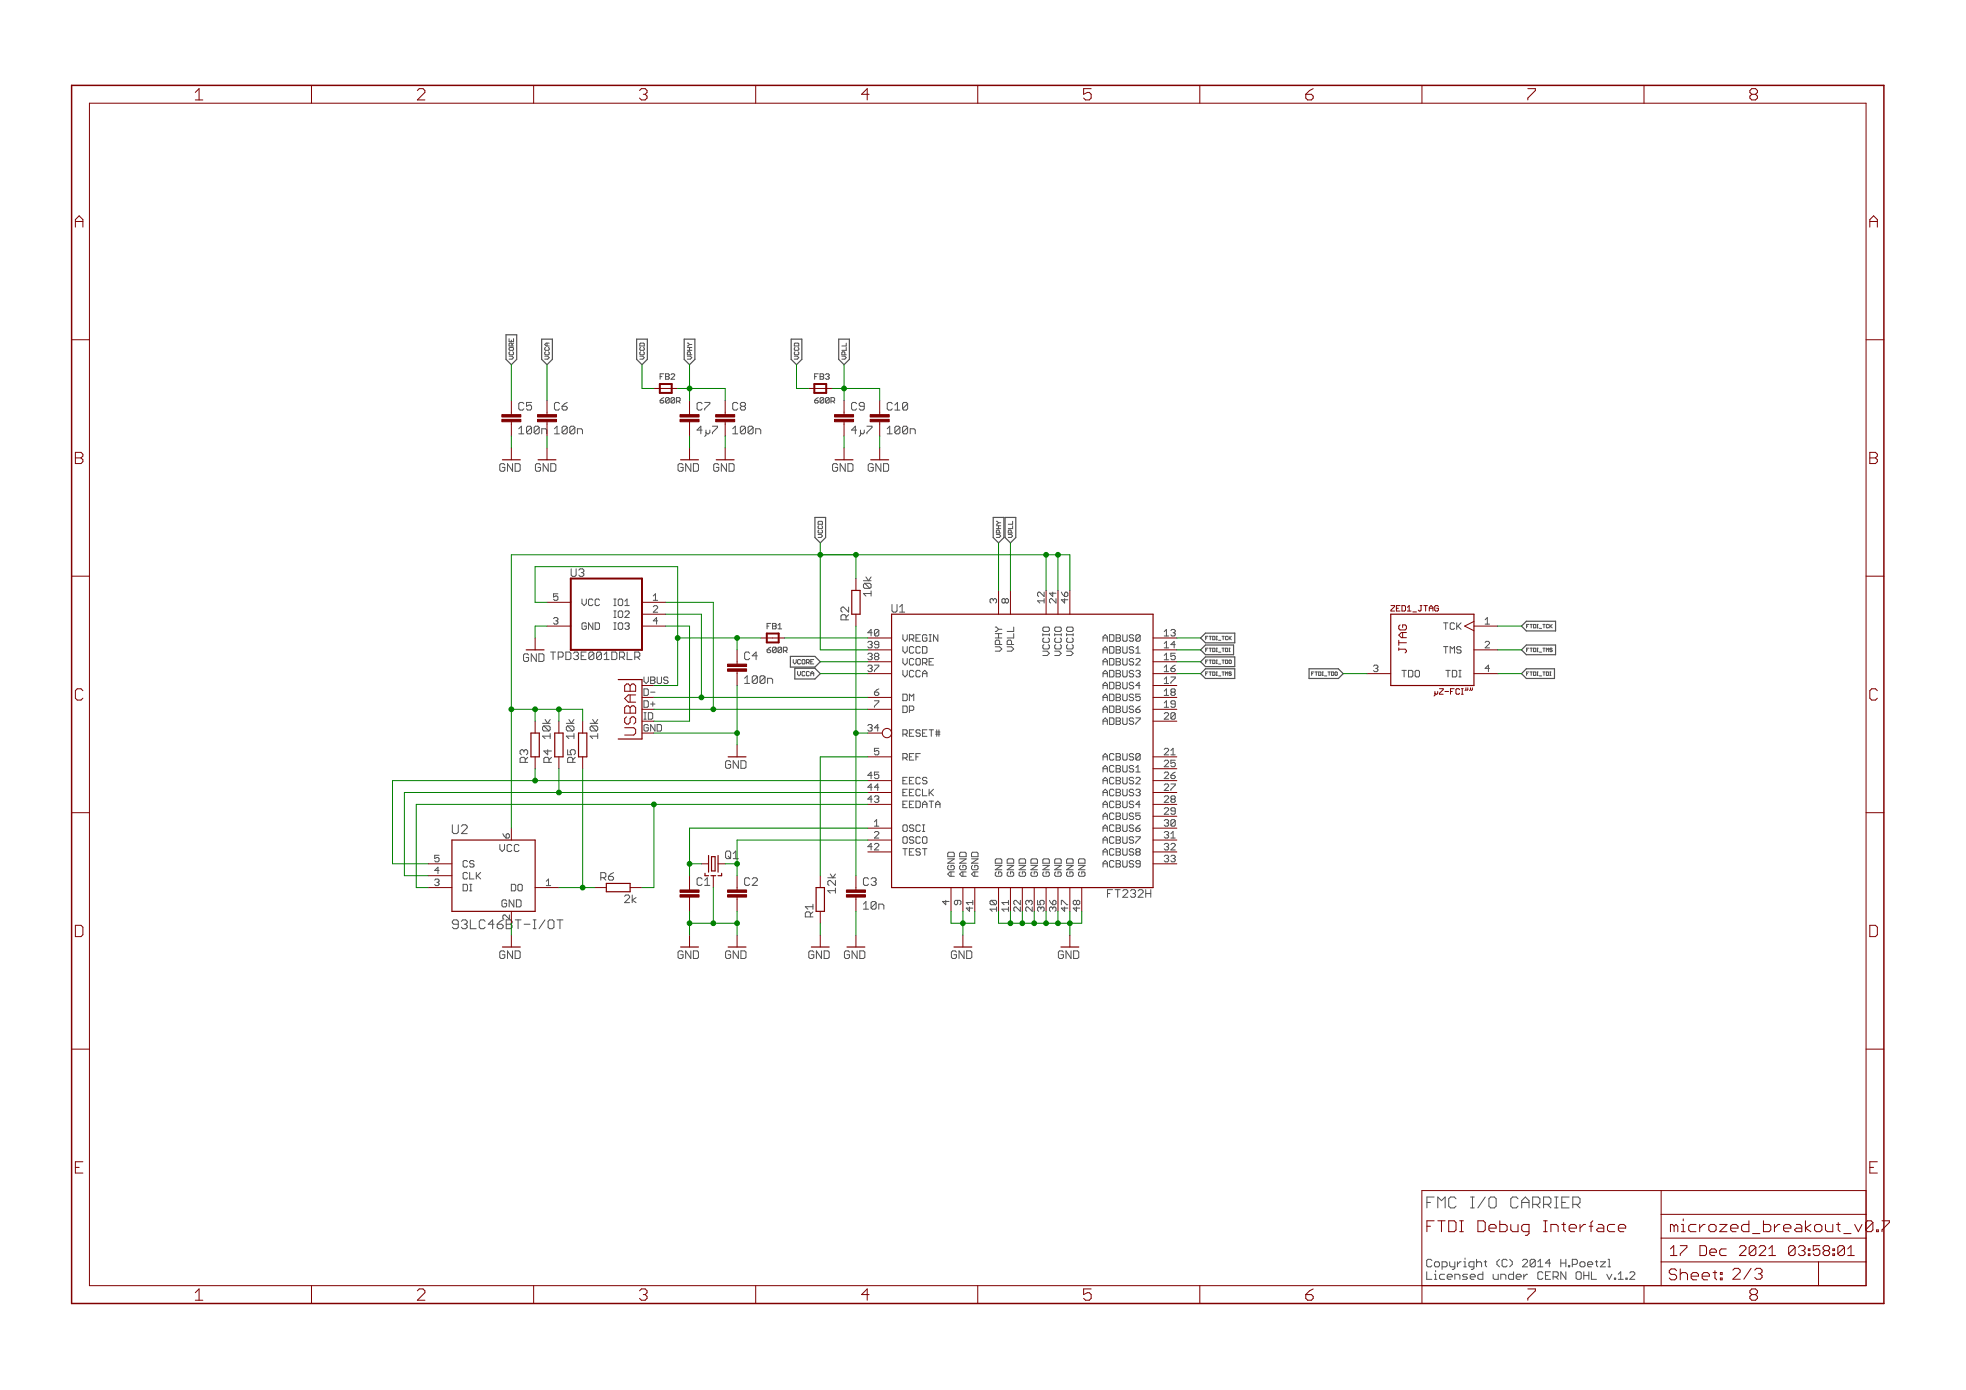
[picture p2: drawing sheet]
<svg xmlns="http://www.w3.org/2000/svg" width="420mm" height="297mm" viewBox="0 0 420 297" stroke-linecap="round" stroke-linejoin="round" font-family="sans-serif">
<g fill="none" stroke="#505050" stroke-width=".21">
<path d="M119 196.6h1.3M119.7 196.6v1.9M336.1 255.8h1.2l.4 .4v.8l-.4 .4h-1.2M336.9 257.4l.8 .7M340.1 269.6l.3 .3v.3h-1.1M340.9 269.6h.6M341.2 269.4v1.1l.3 .2M342 269.6h1.1l-1.1 1.1M343.7 269.1h.2v1.6M345.8 272.3l.6-.5v1.6M345.8 273.4h1.1M347.5 273.1h.2v.3h-.2z"/>
<path d="M348.3 272l.3-.2h.5l.3 .2v.3l-1.1 1.1h1.1"/>
</g>
<g fill="none" stroke="#505050" stroke-width=".25">
<path d="M108.1 71.5h2.3v5.3l-1.1 1.1-1.2-1.1zM115.8 72.5h2.2v4.3l-1.1 1.1-1.1-1.1zM136.1 72.5h2.2v4.3l-1.1 1.1-1.1-1.1zM146.2 72.5h2.3v4.3l-1.1 1.1-1.2-1.1zM169.1 72.5h2.3v4.3l-1.2 1.1-1.1-1.1zM179.2 72.5h2.3v4.3l-1.1 1.1-1.2-1.1zM174.2 110.6h2.2v4.3l-1.1 1.1-1.1-1.1zM212.3 110.6h2.2v4.3l-1.1 1.1-1.1-1.1zM214.8 110.6h2.3v4.3l-1.2 1.1-1.1-1.1zM256.6 136.3l1-1h6.3v2.1h-6.3zM256.6 138.9l1-1.1h6v2.1h-6zM325.2 133.8l1-1h6.2v2h-6.2z"/>
<path d="M325.2 138.9l1-1.1h6.2v2.1h-6.2zM168.9 140.3h5.3l1.1 1.1-1.1 1.2h-5.3zM169.9 142.8h4.3l1.1 1.2-1.1 1.1h-4.3zM256.6 141.4l1-1h6.3v2.1h-6.3zM256.6 144l1-1.1h6.3v2.1h-6.3zM279.8 142.9h6.2l1.1 1.1-1.1 1h-6.2zM325.2 144l1-1.1h6v2.1h-6z"/>
</g>
<g fill="none" stroke="#800000" stroke-width=".21">
<path d="M66.6 18.2v3.9M114 18.2v3.9M161.5 18.2v3.9M209 18.2v3.9M256.4 18.2v3.9M303.9 18.2v3.9M351.3 18.2v3.9M19.1 22.1h379.7v252.6h-379.7zM15.3 72.6h3.8M398.8 72.6h3.8M109.3 85.6v3M109.3 90.1v3.1"/>
<path d="M109.3 95.7v2.6M116.9 85.6v3M116.9 95.7v2.6M139.7 83h5.1M147.4 85.6v3M147.4 90.1v3.1M147.4 95.7v2.6M155 85.6v3M155 90.1v3.1M155 95.7v2.6M172.8 83h5M180.4 85.6v3"/>
<path d="M180.4 90.1v3.1M180.4 95.7v2.6M188 85.6v3M188 90.1v3.1M188 95.7v2.6M15.3 123.1h3.8M114.4 136.3v2.6M116.9 128.7h5.1M116.9 133.8h5.1M137.2 128.7h5.1M137.2 133.8h5.1M137.2 131.3h5.1"/>
<path d="M157.5 138.9v3M162.6 136.3h5.1M182.9 123.6v2.6M182.9 131.3v2.5M185.5 136.3h5M185.5 138.9h5M213.4 126.2v5.1M215.9 126.2v5.1M223.6 126.2v5.1M226.1 126.2v5.1M228.6 126.2v5.1M246.4 136.3h5.1"/>
<path d="M246.4 138.9h5.1M315 133.8h5.1M315 138.9h5.1M315 132.8l-2 1 2 1M398.8 123.1h3.8M114.4 154.1v2.6M119.4 154.1v2.6M124.5 154.1v2.6M157.5 143.4v3.1M157.5 159.2v2.5M185.5 149h5M185.5 151.6h5"/>
<path d="M185.5 141.4h5M185.5 144h5M246.4 149h5.1M246.4 151.6h5.1M246.4 141.4h5.1M246.4 144h5.1M246.4 146.5h5.1M246.4 154.1h5.1M292.1 144h5.1M306.7 147.8v.7l-.2 .2M306.7 148.1l.2 .3 .4-.3M315 144h5.1"/>
<path d="M15.3 173.7h3.8M109.3 177v2.5M114.4 161.7v2.6M119.4 161.7v2.6M124.5 161.7v2.6M185.5 177h5M185.5 179.5h5M185.5 161.7h5M185.5 166.8h5M185.5 169.4h5M185.5 171.9h5M246.4 177h5.1"/>
<path d="M246.4 179.5h5.1M246.4 161.7h5.1M246.4 164.3h5.1M246.4 166.8h5.1M246.4 169.4h5.1M246.4 171.9h5.1M246.4 174.4h5.1M398.8 173.7h3.8M91.5 189.7h5.1M91.5 184.6h5.1M91.5 187.1h5.1M109.3 194.8v2.5"/>
<path d="M109.3 199.8v2.6M114.4 189.7h5M127.1 189.7h2.5M134.7 189.7h2.5M147.4 187.1v3.1M147.4 191.7v3.1M147.4 199.8v2.6M149.9 184.6h1.5M153.5 184.6h1.5M157.5 187.1v3.1M157.5 191.7v3.1M157.5 199.8v2.6"/>
<path d="M175.3 187.1v2.6M175.3 194.8v2.5M175.3 199.8v2.6M182.9 187.1v3.1M182.9 191.7v3.1M182.9 199.8v2.6M185.5 182.1h5M203.2 189.7v5.1M205.8 189.7v5.1M205.8 199.8v2.6M208.3 189.7v5.1M213.4 189.7v5.1"/>
<path d="M215.9 189.7v5.1M218.5 189.7v5.1M221 189.7v5.1M223.6 189.7v5.1M226.1 189.7v5.1M228.6 189.7v5.1M228.6 199.8v2.6M231.2 189.7v5.1M246.4 182.1h5.1M246.4 184.6h5.1M15.3 224.2h3.8M398.8 224.2h3.8"/>
<path d="M355 254.4v20.3M355 259.5h43.8M398.8 254.4h-94.9v20.3M66.6 274.7v3.9M114 274.7v3.9M161.5 274.7v3.9M209 274.7v3.9M256.4 274.7v3.9M303.9 274.7v3.9M343.9 261.7h1.2M343.9 263.2h1.2M345.9 262.4h1.5v-.4l-.4-.3h-.8l-.3 .3v.8l.3 .4h.8"/>
<path d="M351.3 274.7v3.9M355 269.7h43.8M355 264.6h43.8M357 266.9l.7-.7v2.1M357 268.3h1.4M357.8 262l-.4-.3h-.4v1.5M357.8 262v1.2M357.8 262l.4-.3 .4 .3v1.2M358.3 271.5l-.4-.3h-.8l-.4 .3v.4l.4 .4h.8l.4 .4v.4l-.4 .4h-.8l-.4-.4M359.1 266.2h1.4v.4l-1.4 1.3v.4M359.1 271.2v2.3M359.1 272.3l.4-.4h.8l.3 .4v1.2"/>
<path d="M359.3 261.7h.4v1.5M359.3 263.2h.8M359.7 260.5v.4M361.4 272.7h1.6v-.4l-.4-.4h-.8l-.4 .4v.8l.4 .4h.8M362.5 261.7h-1.2l-.4 .3v.8l.4 .4h1.2M363.2 261.7v1.5M363.3 266.2h1.1l.3 .4v1.3l-.3 .4h-1.1zM363.8 272.7h1.5v-.4l-.4-.4h-.7l-.4 .4v.8l.4 .4h.7M364.4 261.7h-.4l-.8 .7M365.4 267.6h1.4v-.3l-.3-.4h-.7l-.4 .4v.6l.4 .4h.7M365.6 261.7h.8l.4 .3v.8l-.4 .4h-.8l-.4-.4v-.8zM366.1 271.9h.8"/>
<path d="M366.5 271.5v1.6l.4 .4M367.5 261.7h1.6l-1.6 1.5h1.6M367.7 271.9h.3v.4h-.3zM367.7 273.1h.3v.4h-.3zM368.9 266.9h-1l-.4 .4v.6l.4 .4h1M369.9 262.4h1.5v-.4l-.4-.3h-.8l-.3 .3v.8l.3 .4h.8M370.3 271.4l.4-.4h.8l.4 .4v.4l-1.6 1.6h1.6M371.7 266.6l.4-.4h.7l.3 .4v.3l-1.4 1.4h1.4M373.8 260.9v2.3h-1.2l-.4-.4v-.8l.4-.3h1.2M374.2 271l-1.5 2.4M374.5 263.6h1.6M375 271.4l.4-.4h.8l.4 .4v.4l-.4 .4"/>
<path d="M375.2 266.6v1.3l-.3 .4h-.7l-.4-.4M375.2 266.6l-.3-.4h-.7l-.4 .4v1.3M375.2 266.6l-1.4 1.3M375.8 272.2h.4M375.9 266.6l.4-.4h.7l.3 .4v.3l-1.4 1.4h1.4M376.2 272.2l.4 .4v.4l-.4 .4h-.8l-.4-.4M376.9 260.9v2.3h1.2l.3-.4v-.8l-.3-.3h-1.2M378 268.3h1.5M378 266.9l.7-.7v2.1M379.2 261.7v1.5M380.4 261.7h-.4l-.8 .7M381.2 262.4h1.5v-.4l-.4-.3h-.7l-.4 .3v.8l.4 .4h.7"/>
<path d="M383.6 266.6v1.3l-.3 .4h-.7l-.4-.4M383.6 266.6l-.3-.4h-.7l-.4 .4v1.3M383.6 266.6l-1.4 1.3M383.9 261.7h.8l.4 .3v1.2h-1.2l-.4-.4 .4-.4h1.2M384.3 266.6l.4-.4h.7l.4 .4v.3l-.4 .4M385.1 267.3h.3M385.4 267.3l.4 .3v.3l-.4 .4h-.7l-.4-.4M385.8 260.9v2.3M386.5 267.9h.3v.4h-.3zM386.5 266.9h.3v.4h-.3zM387 261.7l-1.2 .7 1.2 .8M388.2 261.7h.8l.4 .3v.8l-.4 .4h-.8l-.4-.4v-.8z"/>
<path d="M388.6 269.7v5M388.9 266.2h-1.4v1.1l.7-.4h.4l.3 .4v.6l-.3 .4h-.7l-.4-.4M390 267.3l-.4 .3v.3l.4 .4h.7l.3-.4v-.3l-.3-.3M390 267.3l-.4-.4v-.3l.4-.4h.7l.3 .4v.3l-.3 .4M390 267.3h.7M390.1 261.7v1.1l.4 .4h1.2v-1.5M391.7 267.9h.4v.4h-.4zM391.7 266.9h.4v.4h-.4zM392.5 261.7h.8M392.9 261.3v1.5l.4 .4M394 263.6h1.6M394.2 266.6v1.3l-.4 .4h-.7l-.3-.4"/>
<path d="M394.2 266.6l-.4-.4h-.7l-.3 .4v1.3M394.2 266.6l-1.4 1.3M394.9 268.3h1.4M394.9 266.9l.7-.7v2.1M396.4 261.7l.8 1.5 .7-1.5M400.3 261.3v1.5l-.4 .4h-.8l-.4-.4M400.3 261.3l-.4-.4h-.8l-.4 .4v1.5M400.3 261.3l-1.6 1.5M401 262.8h.4v.4h-.4zM402.2 260.9h1.6v.4l-1.6 1.5v.4"/>
<circle cx="189.5" cy="156.7" r=".99"/>
</g>
<g fill="none" stroke="#800000" stroke-width=".25">
<path d="M182 126.2h1.8v5.1h-1.8zM190.5 131.3h55.9v58.4h-55.9zM297.2 131.3h17.8v15.2h-17.8zM113.5 156.7h1.8v5h-1.8zM118.6 156.7h1.7v5h-1.7zM123.6 156.7h1.8v5h-1.8zM137.2 145.2v12.7M96.6 179.5h17.8v15.3h-17.8zM129.6 188.8h5.1v1.8h-5.1zM151.4 182.8v3.6M151.9 187.1h1.1M152.1 183.1h.7v3h-.7z"/>
<path d="M153.5 182.8v3.6M154.2 186.6v.5h-.7M174.4 189.7h1.8v5.1h-1.8z"/>
</g>
<g fill="#800000" stroke="#800000" stroke-width=".21">
<path d="M145.3 191.2h4.1v.5h-4.1z"/>
<path d="M145.3 190.2h4.1v.5h-4.1z"/>
<path d="M155.5 191.2h4.1v.5h-4.1z"/>
<path d="M155.5 190.2h4.1v.5h-4.1z"/>
<path d="M155.5 142.9h4.1v.5h-4.1z"/>
<path d="M155.5 141.9h4.1v.5h-4.1z"/>
<path d="M114.9 89.6h4v.5h-4z"/>
<path d="M114.9 88.6h4v.5h-4z"/>
<path d="M107.3 89.6h4v.5h-4z"/>
<path d="M107.3 88.6h4v.5h-4z"/>
<path d="M153 89.6h4v.5h-4z"/>
<path d="M153 88.6h4v.5h-4z"/>
<path d="M145.3 89.6h4.1v.5h-4.1z"/>
<path d="M145.3 88.6h4.1v.5h-4.1z"/>
<path d="M186 89.6h4v.5h-4z"/>
<path d="M186 88.6h4v.5h-4z"/>
<path d="M178.4 89.6h4v.5h-4z"/>
<path d="M178.4 88.6h4v.5h-4z"/>
<path d="M180.9 191.2h4.1v.5h-4.1z"/>
<path d="M180.9 190.2h4.1v.5h-4.1z"/>
</g>
<path d="M141 82.1h2.6v1.9h-2.6zM174 82.1h2.6v1.9h-2.6zM122 123.6h15.2v15.3h-15.2zM163.9 135.4h2.5v1.9h-2.5z" fill="none" stroke="#800000" stroke-width=".42"/>
<path d="M15.3 18.2h387.3v260.4h-387.3z" fill="none" stroke="#800000" stroke-width=".32"/>
<g fill="none" stroke="#008000" stroke-width=".21">
<path d="M109.3 77.9v7.7M116.9 77.9v7.7M137.2 77.9v5.1h2.5M147.4 77.9v7.7M170.2 77.9v5.1h2.6M180.4 77.9v7.7M109.3 93.2v2.5M116.9 93.2v2.5M144.8 83h10.2v2.6M147.4 93.2v2.5M155 93.2v2.5M177.8 83h10.2v2.6"/>
<path d="M180.4 93.2v2.5M188 93.2v2.5M175.3 116v22.9h10.2M182.9 118.6v5M213.4 116v10.2M215.9 116v10.2M223.6 118.6v7.6M226.1 118.6v7.6M116.9 128.7h-2.5v-7.6h30.4v25.4h-5.1M116.9 133.8h-2.5v2.5M142.3 133.8h5.1v20.3h-7.7M142.3 128.7h10.1v22.9"/>
<path d="M142.3 131.3h7.6v17.7M144.8 136.3h17.8M157.5 136.3v2.6M167.7 136.3h17.8M182.9 133.8v53.3M228.6 126.2v-7.6h-119.3v58.4M251.5 136.3h5.1M251.5 138.9h5.1M320.1 133.8h5.1M320.1 138.9h5.1M109.3 151.6h15.2v2.5M114.4 151.6v2.5"/>
<path d="M119.4 151.6v2.5M139.7 156.7h17.8M139.7 149h45.8M139.7 151.6h45.8M157.5 146.5v12.7M175.3 144h10.2M175.3 141.4h10.2M182.9 156.7h2.6M251.5 144h5.1M251.5 141.4h5.1M287.1 144h5M320.1 144h5.1"/>
<path d="M114.4 164.3v2.5M119.4 164.3v5.1M124.5 164.3v25.4M139.7 171.9v17.8h-2.5M185.5 171.9h-96.5v17.8h2.5M185.5 169.4h-99.1v17.7h5.1M185.5 166.8h-101.6v17.8h7.6M185.5 177h-38.1v10.1M185.5 179.5h-28v7.6M185.5 161.7h-10.2v25.4M119.4 189.7h7.7M147.4 184.6h2.5"/>
<path d="M147.4 194.8v5M147.4 197.3h10.1M152.4 189.7v7.6M157.5 194.8v5M175.3 197.3v2.5M182.9 194.8v5M203.2 194.8v2.5h5.1v-2.5M205.8 194.8v5M213.4 194.8v2.5h17.8v-2.5M215.9 194.8v2.5M218.5 194.8v2.5M221 194.8v2.5"/>
<path d="M223.6 194.8v2.5M226.1 194.8v2.5M228.6 194.8v5"/>
</g>
<g fill="#008000" stroke="#008000" stroke-width=".21">
<circle cx="139.7" cy="171.9" r=".51"/>
<circle cx="119.4" cy="169.4" r=".51"/>
<circle cx="114.4" cy="166.8" r=".51"/>
<circle cx="124.5" cy="189.7" r=".51"/>
<circle cx="147.4" cy="184.6" r=".51"/>
<circle cx="157.5" cy="184.6" r=".51"/>
<circle cx="147.4" cy="197.3" r=".51"/>
<circle cx="152.4" cy="197.3" r=".51"/>
<circle cx="157.5" cy="197.3" r=".51"/>
<circle cx="215.9" cy="197.3" r=".51"/>
<circle cx="218.5" cy="197.3" r=".51"/>
<circle cx="221" cy="197.3" r=".51"/>
<circle cx="223.6" cy="197.3" r=".51"/>
<circle cx="226.1" cy="197.3" r=".51"/>
<circle cx="228.6" cy="197.3" r=".51"/>
<circle cx="157.5" cy="156.7" r=".51"/>
<circle cx="205.8" cy="197.3" r=".51"/>
<circle cx="182.9" cy="156.7" r=".51"/>
<circle cx="157.5" cy="136.3" r=".51"/>
<circle cx="144.8" cy="136.3" r=".51"/>
<circle cx="149.9" cy="149" r=".51"/>
<circle cx="152.4" cy="151.6" r=".51"/>
<circle cx="180.4" cy="83" r=".51"/>
<circle cx="147.4" cy="83" r=".51"/>
<circle cx="226.1" cy="118.6" r=".51"/>
<circle cx="223.6" cy="118.6" r=".51"/>
<circle cx="175.3" cy="118.6" r=".51"/>
<circle cx="119.4" cy="151.6" r=".51"/>
<circle cx="114.4" cy="151.6" r=".51"/>
<circle cx="109.3" cy="151.6" r=".51"/>
<circle cx="182.9" cy="118.6" r=".51"/>
</g>
<g font-size="3.7" fill="#800000">
<text x="41.7" y="21.4">1</text>
<text x="89.1" y="21.4">2</text>
<text x="136.6" y="21.4">3</text>
<text x="184.1" y="21.4">4</text>
<text x="231.5" y="21.4">5</text>
<text x="279" y="21.4">6</text>
<text x="326.5" y="21.4">7</text>
<text x="373.9" y="21.4">8</text>
<text x="16" y="48.6">A</text>
<text x="399.5" y="48.6">A</text>
<text x="16" y="99.2">B</text>
<text x="399.5" y="99.2">B</text>
<text x="15.9" y="149.7">C</text>
<text x="399.4" y="149.7">C</text>
<text x="15.8" y="200.2">D</text>
<text x="399.3" y="200.2">D</text>
<text x="16" y="250.8">E</text>
<text x="399.5" y="250.8">E</text>
<text x="41.7" y="277.9">1</text>
<text x="89.1" y="277.9">2</text>
<text x="136.6" y="277.9">3</text>
<text x="184.1" y="277.9">4</text>
<text x="231.5" y="277.9">5</text>
<text x="279" y="277.9">6</text>
<text x="326.5" y="277.9">7</text>
<text x="373.9" y="277.9">8</text>
</g>
<g font-size="3.6" fill="#800000">
<text x="135.9" y="157.7" transform="rotate(-90 135.9 157.7)">USBAB</text>
<text x="304.8" y="263.3">FTDI Debug Interface</text>
</g>
<text font-size="3.6" fill="#505050" x="304.8" y="258.2">FMC I/O CARRIER</text>
<g font-size="2.9" fill="#505050">
<text x="96.6" y="178.2">U2</text>
<text x="96.6" y="198.6">93LC46B</text>
</g>
<text font-size="2.9" fill="#008000" x="109.7" y="198.6">T-I/OT</text>
<g font-size="2.5" fill="#505050">
<text x="110.8" y="87.7">C5</text>
<text x="118.4" y="87.7">C6</text>
<text x="148.9" y="87.7">C7</text>
<text x="156.5" y="87.7">C8</text>
<text x="181.9" y="87.7">C9</text>
<text x="189.5" y="87.7">C10</text>
<text x="118.4" y="92.8">100n</text>
<text x="148.9" y="92.8">4µ7</text>
<text x="156.5" y="92.8">100n</text>
<text x="181.9" y="92.8">4µ7</text>
<text x="189.5" y="92.8">100n</text>
<text x="122" y="123.3">U3</text>
<text x="186.2" y="127.4" transform="rotate(-90 186.2 127.4)">10k</text>
<text x="190.5" y="130.9">U1</text>
<text x="181.4" y="132.5" transform="rotate(-90 181.4 132.5)">R2</text>
<text x="159.1" y="141">C4</text>
<text x="159.1" y="146.1">100n</text>
<text x="117.7" y="157.9" transform="rotate(-90 117.7 157.9)">10k</text>
<text x="122.7" y="157.9" transform="rotate(-90 122.7 157.9)">10k</text>
<text x="127.8" y="157.9" transform="rotate(-90 127.8 157.9)">10k</text>
<text x="112.9" y="163" transform="rotate(-90 112.9 163)">R3</text>
<text x="117.9" y="163" transform="rotate(-90 117.9 163)">R4</text>
<text x="123" y="163" transform="rotate(-90 123 163)">R5</text>
<text x="128.3" y="188.2">R6</text>
<text x="159.1" y="189.3">C2</text>
<text x="178.6" y="190.9" transform="rotate(-90 178.6 190.9)">12k</text>
<text x="184.5" y="189.3">C3</text>
<text x="236.8" y="191.8">FT232H</text>
<text x="133.4" y="193">2k</text>
<text x="173.8" y="196" transform="rotate(-90 173.8 196)">R1</text>
<text x="184.5" y="194.4">10n</text>
<text x="304.8" y="270.8">Copyright (C) 2014 H.Poetzl</text>
<text x="304.8" y="273.5">Licensed under CERN OHL v.1.2</text>
</g>
<g font-size="2.5" fill="#800000">
<text x="110.8" y="92.8">100n</text>
<text x="106.7" y="100.8">GND</text>
<text x="114.4" y="100.8">GND</text>
<text x="144.8" y="100.8">GND</text>
<text x="152.5" y="100.8">GND</text>
<text x="177.8" y="100.8">GND</text>
<text x="185.5" y="100.8">GND</text>
<text x="111.8" y="141.4">GNDTPD3E001DRLR</text>
<text x="300.6" y="139.3" transform="rotate(-90 300.6 139.3)">JTAG</text>
<text x="155" y="164.3">GND</text>
<text x="148.9" y="189.3">C1</text>
<text x="106.7" y="204.9">GND</text>
<text x="144.8" y="204.9">GND</text>
<text x="155" y="204.9">GND</text>
<text x="172.8" y="204.9">GND</text>
<text x="180.4" y="204.9">GND</text>
<text x="203.2" y="204.9">GND</text>
<text x="226.1" y="204.9">GND</text>
</g>
<text font-size="2.5" fill="#008000" x="155" y="183.6">Q1</text>
<g font-size="2.3" fill="#505050">
<text x="106.7" y="182.1">VCC</text>
<text x="106.4" y="193.9">GND</text>
</g>
<g font-size="2.1" fill="#505050">
<text x="118.3" y="128.4">5</text>
<text x="124.3" y="129.5">VCC</text>
<text x="131.2" y="129.5">IO1</text>
<text x="139.5" y="128.4">1</text>
<text x="139.5" y="130.9">2</text>
<text x="213" y="128.9" transform="rotate(-90 213 128.9)">3</text>
<text x="215.6" y="128.9" transform="rotate(-90 215.6 128.9)">8</text>
<text x="223.2" y="128.9" transform="rotate(-90 223.2 128.9)">12</text>
<text x="225.7" y="128.9" transform="rotate(-90 225.7 128.9)">24</text>
<text x="228.3" y="128.9" transform="rotate(-90 228.3 128.9)">46</text>
<text x="118.3" y="133.4">3</text>
<text x="124.3" y="134.6">GND</text>
<text x="131.2" y="132">IO2</text>
<text x="131.2" y="134.6">IO3</text>
<text x="139.5" y="133.4">4</text>
<text x="185.5" y="136">40</text>
<text x="192.9" y="137.1">VREGIN</text>
<text x="235.2" y="137.1">ADBUS0</text>
<text x="248.8" y="136">13</text>
<text x="308.4" y="134.6">TCK</text>
<text x="317.3" y="133.4">1</text>
<text x="185.5" y="143.6">37</text>
<text x="185.5" y="141.1">38</text>
<text x="185.5" y="138.5">39</text>
<text x="192.9" y="142.2">VCORE</text>
<text x="192.9" y="139.6">VCCD</text>
<text x="214.2" y="139.3" transform="rotate(-90 214.2 139.3)">VPHY</text>
<text x="216.7" y="138.7" transform="rotate(-90 216.7 138.7)">VPLL</text>
<text x="224.3" y="140.4" transform="rotate(-90 224.3 140.4)">VCCIO</text>
<text x="226.9" y="140.4" transform="rotate(-90 226.9 140.4)">VCCIO</text>
<text x="229.4" y="140.4" transform="rotate(-90 229.4 140.4)">VCCIO</text>
<text x="235.2" y="139.6">ADBUS1</text>
<text x="235.2" y="142.2">ADBUS2</text>
<text x="248.8" y="138.5">14</text>
<text x="248.8" y="141.1">15</text>
<text x="248.8" y="143.6">16</text>
<text x="293.5" y="143.6">3</text>
<text x="308.2" y="139.6">TMS</text>
<text x="317.3" y="138.5">2</text>
<text x="317.3" y="143.6">4</text>
<text x="137.6" y="146.1">VBUS</text>
<text x="186.9" y="148.7">6</text>
<text x="192.9" y="149.8">DM</text>
<text x="192.9" y="144.7">VCCA</text>
<text x="235.2" y="144.7">ADBUS3</text>
<text x="235.2" y="147.3">ADBUS4</text>
<text x="235.2" y="149.8">ADBUS5</text>
<text x="248.8" y="146.1">17</text>
<text x="248.8" y="148.7">18</text>
<text x="299.6" y="144.7">TDO</text>
<text x="309.1" y="144.7">TDI</text>
<text x="137.6" y="151.2">D+</text>
<text x="186.9" y="151.2">7</text>
<text x="192.9" y="152.3">DP</text>
<text x="235.2" y="152.3">ADBUS6</text>
<text x="235.2" y="154.9">ADBUS7</text>
<text x="248.8" y="151.2">19</text>
<text x="248.8" y="153.8">20</text>
<text x="186.9" y="161.4">5</text>
<text x="192.9" y="157.4">RESET#</text>
<text x="248.8" y="161.4">21</text>
<text x="185.5" y="166.5">45</text>
<text x="192.9" y="162.5">REF</text>
<text x="192.9" y="167.6">EECS</text>
<text x="235.4" y="162.5">ACBUS0</text>
<text x="235.4" y="165">ACBUS1</text>
<text x="235.4" y="167.6">ACBUS2</text>
<text x="248.8" y="163.9">25</text>
<text x="248.8" y="166.5">26</text>
<text x="185.5" y="171.5">43</text>
<text x="185.5" y="169">44</text>
<text x="192.9" y="172.7">EEDATA</text>
<text x="192.9" y="170.1">EECLK</text>
<text x="235.4" y="170.1">ACBUS3</text>
<text x="235.4" y="172.7">ACBUS4</text>
<text x="248.8" y="169">27</text>
<text x="248.8" y="171.5">28</text>
<text x="108.9" y="179.2" transform="rotate(-90 108.9 179.2)">6</text>
<text x="186.9" y="176.6">1</text>
<text x="186.9" y="179.2">2</text>
<text x="192.9" y="177.7">OSCI</text>
<text x="235.4" y="175.2">ACBUS5</text>
<text x="235.4" y="177.7">ACBUS6</text>
<text x="248.8" y="174.1">29</text>
<text x="248.8" y="176.6">30</text>
<text x="248.8" y="179.2">31</text>
<text x="92.9" y="184.2">5</text>
<text x="98.9" y="185.4">CS</text>
<text x="185.5" y="181.7">42</text>
<text x="192.9" y="180.3">OSCO</text>
<text x="192.9" y="182.8">TEST</text>
<text x="235.4" y="180.3">ACBUS7</text>
<text x="235.4" y="182.8">ACBUS8</text>
<text x="235.4" y="185.4">ACBUS9</text>
<text x="248.8" y="181.7">32</text>
<text x="248.8" y="184.2">33</text>
<text x="92.9" y="189.3">3</text>
<text x="92.9" y="186.8">4</text>
<text x="98.9" y="190.4">DI</text>
<text x="98.9" y="187.9">CLK</text>
<text x="108.7" y="190.4">DO</text>
<text x="116.7" y="189.3">1</text>
<text x="204" y="187.3" transform="rotate(-90 204 187.3)">AGND</text>
<text x="206.5" y="187.3" transform="rotate(-90 206.5 187.3)">AGND</text>
<text x="209.1" y="187.3" transform="rotate(-90 209.1 187.3)">AGND</text>
<text x="214.2" y="187.3" transform="rotate(-90 214.2 187.3)">GND</text>
<text x="216.7" y="187.3" transform="rotate(-90 216.7 187.3)">GND</text>
<text x="219.2" y="187.3" transform="rotate(-90 219.2 187.3)">GND</text>
<text x="221.8" y="187.3" transform="rotate(-90 221.8 187.3)">GND</text>
<text x="224.3" y="187.3" transform="rotate(-90 224.3 187.3)">GND</text>
<text x="226.9" y="187.3" transform="rotate(-90 226.9 187.3)">GND</text>
<text x="229.4" y="187.3" transform="rotate(-90 229.4 187.3)">GND</text>
<text x="231.9" y="187.3" transform="rotate(-90 231.9 187.3)">GND</text>
<text x="108.9" y="196.5" transform="rotate(-90 108.9 196.5)">2</text>
<text x="202.9" y="193.4" transform="rotate(-90 202.9 193.4)">4</text>
<text x="205.4" y="193.4" transform="rotate(-90 205.4 193.4)">9</text>
<text x="208" y="194.7" transform="rotate(-90 208 194.7)">41</text>
<text x="213" y="194.7" transform="rotate(-90 213 194.7)">10</text>
<text x="215.6" y="194.7" transform="rotate(-90 215.6 194.7)">11</text>
<text x="218.1" y="194.7" transform="rotate(-90 218.1 194.7)">22</text>
<text x="220.7" y="194.7" transform="rotate(-90 220.7 194.7)">23</text>
<text x="223.2" y="194.7" transform="rotate(-90 223.2 194.7)">35</text>
<text x="225.7" y="194.7" transform="rotate(-90 225.7 194.7)">36</text>
<text x="228.3" y="194.7" transform="rotate(-90 228.3 194.7)">47</text>
<text x="230.8" y="194.7" transform="rotate(-90 230.8 194.7)">48</text>
</g>
<g font-size="2.1" fill="#800000">
<text x="137.6" y="148.7">D-</text>
<text x="137.6" y="153.8">ID</text>
<text x="137.6" y="156.3">GND</text>
<text x="185.5" y="156.3">34</text>
</g>
<g font-size="1.8" fill="#505050">
<text x="141" y="81.1">FB2</text>
<text x="174" y="81.1">FB3</text>
<text x="141" y="86.2">600R</text>
<text x="174" y="86.2">600R</text>
<text x="163.9" y="134.4">FB1</text>
<text x="163.9" y="139.5">600R</text>
</g>
<g font-size="1.8" fill="#800000">
<text x="297.2" y="130.6">ZED1_JTAG</text>
<text x="307.6" y="148.4">µZ-FCI&quot;&quot;</text>
</g>
<g font-size="1.4" fill="#505050">
<text x="109.8" y="76.8" transform="rotate(-90 109.8 76.8)">VCORE</text>
<text x="117.4" y="76.8" transform="rotate(-90 117.4 76.8)">VCCA</text>
<text x="137.7" y="76.8" transform="rotate(-90 137.7 76.8)">VCCD</text>
<text x="147.9" y="76.8" transform="rotate(-90 147.9 76.8)">VPHY</text>
<text x="170.7" y="76.8" transform="rotate(-90 170.7 76.8)">VCCD</text>
<text x="180.9" y="76.8" transform="rotate(-90 180.9 76.8)">VPLL</text>
<text x="175.8" y="114.9" transform="rotate(-90 175.8 114.9)">VCCD</text>
<text x="213.9" y="114.9" transform="rotate(-90 213.9 114.9)">VPHY</text>
<text x="216.5" y="114.9" transform="rotate(-90 216.5 114.9)">VPLL</text>
<text x="169.2" y="141.9">VCORE</text>
<text x="170.2" y="144.5">VCCA</text>
</g>
<g font-size="1.1" fill="#505050">
<text x="257.6" y="136.7">FTDI_TCK</text>
<text x="326.2" y="134.2">FTDI_TCK</text>
<text x="257.6" y="139.3">FTDI_TDI</text>
<text x="257.6" y="141.8">FTDI_TDO</text>
<text x="326.2" y="139.3">FTDI_TMS</text>
<text x="257.6" y="144.4">FTDI_TMS</text>
<text x="280.4" y="144.4">FTDI_TDO</text>
<text x="326.2" y="144.4">FTDI_TDI</text>
</g>
</svg>
